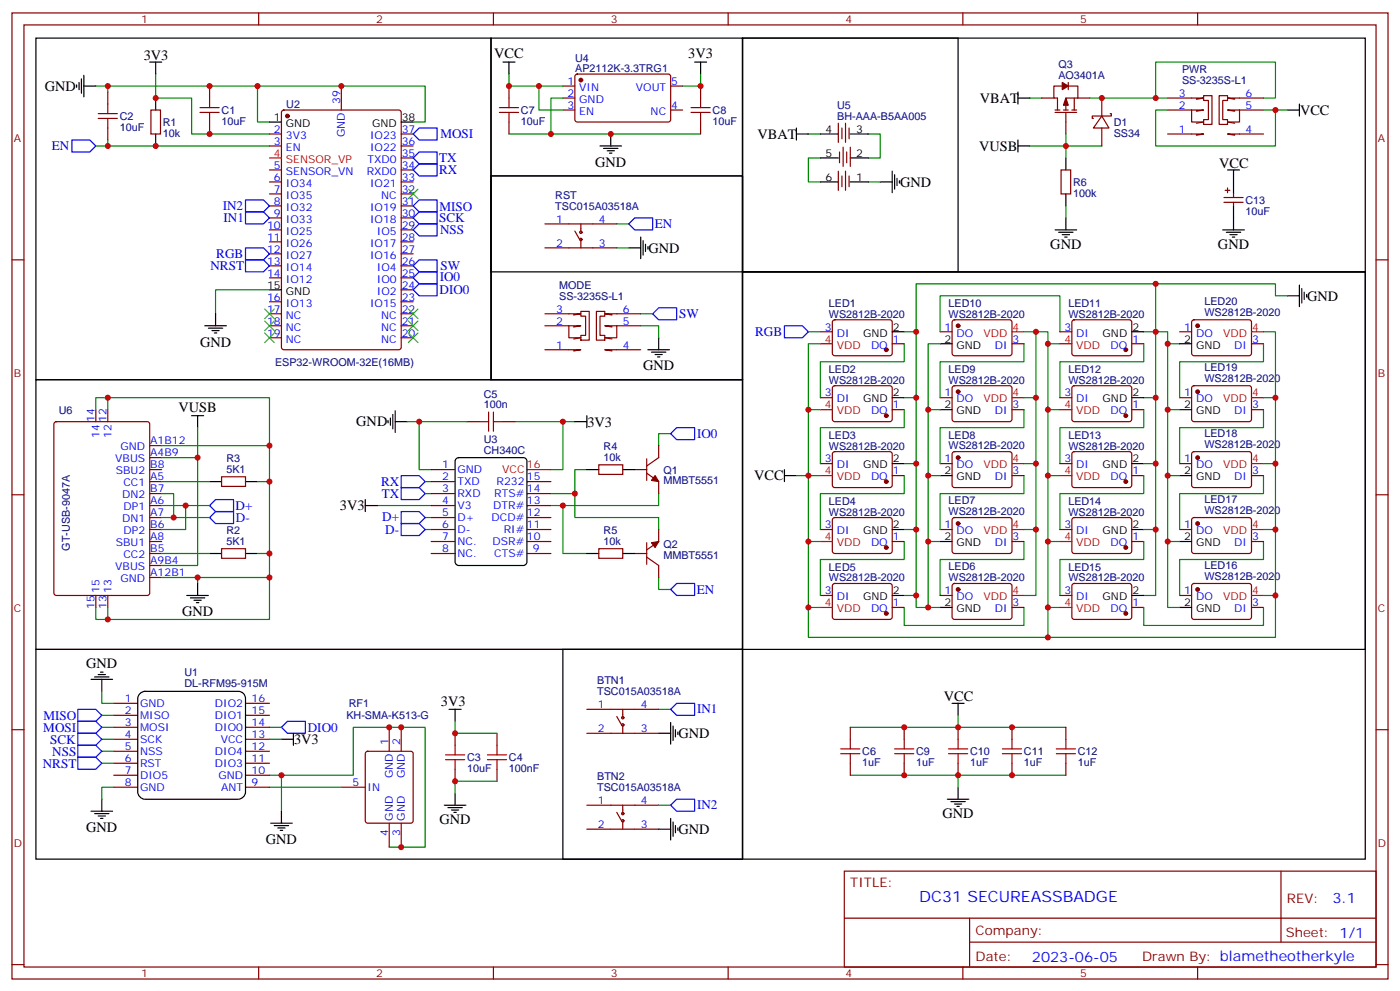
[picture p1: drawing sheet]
<svg xmlns="http://www.w3.org/2000/svg" width="412mm" height="292mm" viewBox="0 0 412 292" stroke-linecap="round" stroke-linejoin="round" font-family="sans-serif">
<g fill="none" stroke="#870000" stroke-width=".35">
<path d="M3.5 3.8h405.4v284.3h-405.4zM7.1 7.3h398.2v277.3h-398.2zM76.2 3.8v3.5M145.3 3.8v3.5M214.5 3.8v3.5M283.6 3.8v3.5M352.8 3.8v3.5M31.7 27.1v3.5M31.7 37.7v3.5M44.4 32.4h2.9v7h-2.9zM61.7 25.3v3.6M61.7 35.9v3.5"/>
<path d="M79.4 39.4h3.5M83.1 32.6l.5-.2h33.9l.6 .4 .1 69.4-.5 .7h-34.1l-.6-.4-.1-69.4zM100.5 25.3v7.1M118.2 39.4h3.5M149.9 25.3v3.6M149.9 35.9v3.5M165.8 25.3h3.5M165.8 28.9h3.5M165.8 32.4h3.5M169.6 22l.4-.2 27.1 .1 .5 .6-.1 13-.7 .4-27-.1-.5-.6v-12.7zM197.6 25.3h3.5M197.6 32.4h3.5"/>
<path d="M206.4 25.3v3.6M206.4 35.9v3.5M246.9 36.3v5.6M248 37.7v3.2M249.1 36.3v5.6M250.1 37.7v3.2M306.9 28.9h3.5M310.8 32.4h1.4M310.8 33.1h6.3M312.9 25.3h-2.5v3.6h1.1v3.5M313.3 32.4h1.4M314 33.1v6.3"/>
<path d="M314.7 25.3h2.8v3.6M314.7 24.3v2.1M315.7 32.4h1.4M316.4 28.9v3.5M317.5 28.9h-3.5v3.5M317.5 28.9h3.5M324.6 34.1l2.1 3.6h-4.6zM324.6 34.1h-2.9v.8h.4M324.6 28.9v5.2M324.6 37.7v5.3M327 33.4h.4v.7h-2.8M344 28.9h10.5l-2.1 .3"/>
<path d="M344 39.4h10.5l-2.1 .4M344 32.4h7M351 32.4v3.5h3.5l-2.1 .4M351 32.4h3.5l-2.1 .3M354.5 28.2h2.5v8.4h-2.5v-1.4h1.5v-5.6h-1.5zM359.1 28.2h2.5v1.4h-1.4v5.6h1.4v1.4h-2.5zM365.1 32.4v3.5h-3.5l2.1 .4M365.1 32.4h-3.5l2.1 .3M365.1 32.4h7.1M372.2 28.9h-10.6l2.1 .3M372.2 39.4h-10.6l2.1 .4M79.4 43h3.5"/>
<path d="M79.4 50h3.5M79.4 53.6h3.5M79.4 57.1h3.5M118.2 43h3.5M118.2 50h3.5M118.2 53.6h3.5M118.2 57.1h3.5M118.2 46.5h3.5M246.9 50.4v5.6M247.3 44.7v3.2M248 51.8v3.2M248.4 43.3v5.7"/>
<path d="M249.1 50.4v5.6M249.4 44.7v3.2M250.1 51.8v3.2M250.5 43.3v5.7M312.6 50h2.8v7.1h-2.8zM360.5 58.1h5.7M360.5 59.5h5.7M360.9 56h1.4M361.6 55.3v1.4M363.4 57.1v1M363.4 59.5v1.1M3.5 76.5h3.6"/>
<path d="M79.4 60.6h3.5M79.4 64.1h3.5M79.4 67.7h3.5M79.4 71.2h3.5M79.4 74.7h3.5M79.4 78.2h3.5M118.2 60.6h3.5M118.2 64.1h3.5M118.2 67.7h3.5M118.2 71.2h3.5M118.2 74.7h3.5M118.2 78.2h3.5"/>
<path d="M160.5 73h21.2M160.5 65.9h21.2M169.3 68l1.4 2.5M171.1 65.9v2.5M171.1 70.5v2.5M405.3 76.5h3.6M79.4 81.8h3.5M79.4 88.8h3.5M79.4 92.4h3.5M79.4 95.9h3.5M79.4 99.4h3.5M118.2 81.8h3.5"/>
<path d="M118.2 88.8h3.5M118.2 92.4h3.5M118.2 95.9h3.5M118.2 99.4h3.5M118.2 85.3h3.5M160.5 92.4h10.6l-2.1 .3M160.5 95.9h7.1M167.6 95.9v3.5h3.5l-2.1 .4M167.6 95.9h3.5l-2.1 .3M171.1 91.7h2.5v8.4h-2.5v-1.4h1.4v-5.6h-1.4zM175.7 91.7h2.5v1.4h-1.5v5.6h1.5v1.4h-2.5zM181.7 95.9v3.5h-3.5l2.1 .4"/>
<path d="M181.7 95.9h-3.5l2.1 .3M181.7 95.9h7M188.7 92.4h-10.5l2.1 .3M241.7 97.6h3.5M245.4 94.3l.5-.2 16.5 .1 .4 .6v9.5l-.7 .4-16.5-.1-.4-.6v-9.2zM276.9 97.6h3.6M280.7 94.3l.5-.2 16.5 .1 .4 .6-.1 9.5-.6 .4-16.5-.1-.4-.6v-9.2zM312.2 97.6h3.5M316 94.3l.4-.2 16.5 .1 .5 .6-.1 9.5-.6 .4-16.5-.1-.5-.6v-9.2zM347.5 97.6h3.5M351.2 94.3l.5-.2 16.5 .1 .5 .6-.1 9.5-.7 .4-16.5-.1-.4-.6v-9.2zM160.5 102.9h10.6l-2.1 .4"/>
<path d="M188.7 102.9h-10.5l2.1 .4M241.7 117.1h3.5M245.4 113.7l.5-.2 16.5 .1 .4 .6v9.5l-.7 .4-16.5-.1-.4-.6v-9.2zM262.8 101.2h3.5M276.9 117.1h3.6M280.7 113.7l.5-.2 16.5 .1 .4 .6-.1 9.5-.6 .4-16.5-.1-.4-.6v-9.2zM298.1 101.2h3.5M312.2 117.1h3.5M316 113.7l.4-.2 16.5 .1 .5 .6-.1 9.5-.6 .4-16.5-.1-.5-.6v-9.2zM333.4 101.2h3.5M347.5 117.1h3.5M351.2 113.7l.5-.2 16.5 .1 .5 .6-.1 9.5-.7 .4-16.5-.1-.4-.6v-9.2z"/>
<path d="M368.7 101.2h3.5M16.1 124.3l.5-.2h26.8l.6 .4 .1 50.1-.5 .6-27 .1-.7-.5v-50zM28.2 120.6v3.5M31.7 120.6v3.5M44.1 138.2h3.5M44.1 134.7h3.5M44.1 131.2h3.5M127 138.2h7.1M137.6 124.1h3.5M148.2 124.1h3.5M176.4 136.8h7v2.8h-7zM187 138.2h3.5"/>
<path d="M190.5 139.3l3.5 2.4v3.6M190.5 135v6.4M194 131.2v3.5l-3.5 2.5M241.7 136.5h3.5M245.4 133.1l.5-.2 16.5 .1 .4 .6v9.5l-.7 .4-16.5-.1-.4-.6v-9.2zM262.8 120.6h3.5M262.8 140h3.5M276.9 136.5h3.6M280.7 133.1l.5-.2 16.5 .1 .4 .6-.1 9.5-.6 .4-16.5-.1-.4-.6v-9.2zM298.1 120.6h3.5M298.1 140h3.5M312.2 136.5h3.5"/>
<path d="M316 133.1l.4-.2 16.5 .1 .5 .6-.1 9.5-.6 .4-16.5-.1-.5-.6v-9.2zM333.4 120.6h3.5M333.4 140h3.5M347.5 136.5h3.5M351.2 133.1l.5-.2 16.5 .1 .5 .6-.1 9.5-.7 .4-16.5-.1-.4-.6v-9.2zM368.7 120.6h3.5M368.7 140h3.5M3.5 145.6h3.6M44.1 141.7h3.5M44.1 145.3h3.5M44.1 148.8h3.5M44.1 152.3h3.5"/>
<path d="M44.1 155.9h3.5M44.1 159.4h3.5M65.3 140.3h7v2.9h-7zM127 141.7h7.1M127 145.3h7.1M127 148.8h7.1M127 152.3h7.1M127 155.9h7.1M127 159.4h7.1M155.2 141.7h7.1M155.2 145.3h7.1M155.2 148.8h7.1"/>
<path d="M155.2 152.3h7.1M155.2 155.9h7.1M155.2 159.4h7.1M190.5 159.7v6.4M194 155.9v3.5l-3.5 2.5M241.7 155.9h3.5M245.4 152.5l.5-.2 16.5 .1 .4 .6v9.5l-.7 .4-16.5-.1-.4-.6v-9.2zM262.8 159.4h3.5M276.9 155.9h3.6M280.7 152.5l.5-.2 16.5 .1 .4 .6-.1 9.5-.6 .4-16.5-.1-.4-.6v-9.2zM298.1 159.4h3.5M312.2 155.9h3.5"/>
<path d="M316 152.5l.4-.2 16.5 .1 .5 .6-.1 9.5-.6 .4-16.5-.1-.5-.6v-9.2zM333.4 159.4h3.5M347.5 155.9h3.5M351.2 152.5l.5-.2 16.5 .1 .5 .6-.1 9.5-.7 .4-16.5-.1-.4-.6v-9.2zM368.7 159.4h3.5M405.3 145.6h3.6M28.2 175.3v3.5M31.7 175.3v3.5M44.1 162.9h3.5M44.1 166.4h3.5M44.1 170h3.5M65.3 161.5h7v2.8h-7z"/>
<path d="M127 162.9h7.1M155.2 162.9h7.1M176.4 161.5h7v2.8h-7zM187 162.9h3.5M190.5 164l3.5 2.4v3.6M241.7 175.3h3.5M245.4 171.9l.5-.2 16.5 .1 .4 .6v9.5l-.7 .4-16.5-.1-.4-.6v-9.2zM262.8 178.8h3.5M276.9 175.3h3.6M280.7 171.9l.5-.2 16.5 .1 .4 .6-.1 9.5-.6 .4-16.5-.1-.4-.6v-9.2zM298.1 178.8h3.5M312.2 175.3h3.5"/>
<path d="M316 171.9l.4-.2 16.5 .1 .5 .6-.1 9.5-.6 .4-16.5-.1-.5-.6v-9.2zM333.4 178.8h3.5M347.5 175.3h3.5M351.2 171.9l.5-.2 16.5 .1 .5 .6-.1 9.5-.7 .4-16.5-.1-.4-.6v-9.2zM368.7 178.8h3.5M3.5 214.8h3.6M33.5 207h7.1M33.5 210.5h7.1M33.5 214.1h7.1M33.5 217.6h7.1M72.3 207h7.1M72.3 210.5h7.1"/>
<path d="M72.3 214.1h7.1M72.3 217.6h7.1M114.7 214.1v7M118.2 214.1v7M134.1 215.8v3.6M146.4 215.8v3.6M172.9 215.8h21.1M172.9 208.8h21.1M181.7 210.9l1.4 2.5M183.4 208.8v2.4M183.4 213.4v2.4M250.5 214.1v3.5"/>
<path d="M266.3 214.1v3.5M282.2 214.1v3.5M298.1 214.1v3.5M314 214.1v3.5M405.3 214.8h3.6M33.5 231.7h7.1M33.5 221.1h7.1M33.5 224.6h7.1M33.5 228.2h7.1M72.3 231.7h7.1M72.3 221.1h7.1M72.3 224.6h7.1"/>
<path d="M72.3 228.2h7.1M100.5 231.7h7.1M107.8 221.3l.5-.2h12.7l.7 .5v20l-.5 .6-12.9 .1-.6-.5-.1-20zM134.1 226.4v3.5M146.4 226.4v3.5M172.9 237h21.1M181.7 239.1l1.4 2.5M183.4 237v2.5M250.5 224.6v3.6M266.3 224.6v3.6M282.2 224.6v3.6M298.1 224.6v3.6"/>
<path d="M314 224.6v3.6M114.7 242.3v7M118.2 242.3v7M172.9 244.1h21.1M183.4 241.6v2.5M248.7 256.4h156.6v28.2h-156.6zM377.3 256.4v20.9M248.7 270.2h156.5M285.6 277.3h119.6M285.6 270.2v14.2M3.5 283.9h3.6M76.2 284.6v3.5"/>
<path d="M145.3 284.6v3.5M214.5 284.6v3.5M283.6 284.6v3.5M352.8 284.6v3.5M405.3 283.9h3.6"/>
<circle cx="171.1" cy="70.5" r=".35"/>
<circle cx="171.1" cy="68.4" r=".35"/>
<circle cx="183.4" cy="211.2" r=".35"/>
<circle cx="183.4" cy="213.4" r=".35"/>
<circle cx="183.4" cy="239.5" r=".35"/>
<circle cx="183.4" cy="241.6" r=".35"/>
</g>
<g fill="none" stroke="#000" stroke-width=".35">
<path d="M10.6 11.2h134v100.6h-134zM44.1 18.3h3.5M45.9 18.3v3.5M144.6 11.2h74.1v100.6h-74.1zM148.2 18.3h3.5M149.9 18.3v3.5M204.6 18.3h3.5M206.4 18.3v3.5M218.7 11.2h183.5v68.8h-183.5zM218.7 11.2h63.5v68.8h-63.5zM22.6 25v.7M23.3 24.3v2.1"/>
<path d="M24 23.2v4.2M24.7 25.3h3.5M24.7 22.2v6.3M45.9 28.9v3.5M45.9 39.4v3.6M79.4 35.9h3.5M118.2 35.9h3.5M179.9 39.4v3.6M234.6 39.4h3.5M234.6 37.7v3.5M241.7 39.4h5.2M250.5 39.4h5.3"/>
<path d="M299.9 27.1v3.5M299.9 28.9h3.5M379.2 32.4h3.6M382.8 30.6v3.5M144.6 51.8h74.1v60h-74.1zM144.6 51.8h74.1v28.2h-74.1zM176.7 43h6.4M177.8 43.7h4.2M178.9 44.4h2.1M179.6 45.1h.7M241.7 53.6h5.2M241.7 46.5h5.2"/>
<path d="M250.5 53.6h5.3M250.5 46.5h5.3M259.3 53.6h3.5M262.8 50.4v6.3M263.5 51.4v4.3M264.2 52.5v2.1M264.9 53.2v.7M299.9 43h3.5M299.9 41.2v3.5M314 46.5v3.5M314 57.1v3.5M361.6 50h3.5"/>
<path d="M363.4 50v7.1M185.2 73h3.5M188.7 69.8v6.3M189.4 70.8v4.3M190.1 71.9v2.1M190.9 72.6v.7M310.8 67.7h6.3M311.9 68.4h4.2M312.9 69.1h2.1M313.6 69.8h.7M314 64.1v3.6M360.2 67.7h6.3"/>
<path d="M361.2 68.4h4.3M362.3 69.1h2.1M363 69.8h.7M363.4 60.6v7.1M60.3 95.9h6.4M61.4 96.6h4.2M62.4 97.3h2.2M63.1 98h.8M63.5 92.4v3.5M79.4 85.3h3.5M194 99.4v3.5M218.7 80h183.5v172.9h-183.5z"/>
<path d="M218.7 80h183.5v111.1h-183.5zM262.8 97.6h3.5M333.4 97.6h3.5M379.2 87.1h3.6M382.8 83.9v6.3M383.5 84.9v4.3M384.2 86v2.1M384.9 86.7v.7M10.6 111.8h208.1v79.3h-208.1zM190.9 102.9h6.3M191.9 103.6h4.2M193 104.4h2.1"/>
<path d="M193.7 105.1h.7M262.8 117.1h3.5M276.9 101.2h3.6M333.4 117.1h3.5M347.5 101.2h3.5M56.4 122.3h3.6M58.2 122.3v3.6M114.3 123.8v.7M115 123v2.2M115.7 122v4.2M116.4 124.1h3.5M116.4 120.9v6.4"/>
<path d="M134.3 135.1l.8-.4h19.1l.8 .4 .2 .6v29.7l-.5 .8-.5 .2h-19.1l-.8-.4-.2-.6v-29.7zM169.3 124.1h3.6M172.9 138.2h3.5M172.9 122.3v3.6M183.4 138.2h3.6M231.1 140h3.5M231.1 138.2v3.5M262.8 136.5h3.5M276.9 140h3.6M276.9 120.6h3.6M333.4 136.5h3.5M347.5 140h3.5"/>
<path d="M347.5 120.6h3.5M61.7 141.7h3.6M72.3 141.7h3.5M107.6 148.8h3.5M107.6 147v3.6M262.8 155.9h3.5M276.9 159.4h3.6M333.4 155.9h3.5M347.5 159.4h3.5M55 175.3h6.4M56.1 176h4.2M57.1 176.7h2.2"/>
<path d="M57.9 177.4h.7M58.2 171.7v3.6M61.7 162.9h3.6M72.3 162.9h3.5M172.9 162.9h3.5M183.4 162.9h3.6M262.8 175.3h3.5M276.9 178.8h3.6M333.4 175.3h3.5M347.5 178.8h3.5M10.6 191.1h208.1v61.8h-208.1zM26.8 200h6.4"/>
<path d="M27.9 199.2h4.2M28.9 198.5h2.1M29.6 197.8h.7M30 200v3.5M165.8 191.1h52.9v61.8h-52.9zM41.3 204.1l1.4-.6h27.5a2.12 2.12 0 0 1 2.1 2.1v27.5a2.27 2.27 0 0 1-2.1 2.1h-27.5a2.27 2.27 0 0 1-2.1-2.1v-27.5l.1-.6zM82.9 217.6h3.5M86.4 215.8v3.6M132.3 208.8h3.5M134.1 208.8v3.5M194 215.8h3.6M197.6 212.7v6.3"/>
<path d="M198.3 213.7v4.2M199 214.8v2.1M199.7 215.5v.7M280.5 207h3.5M282.2 207v3.5M26.8 238.8h6.4M27.9 239.5h4.2M30 235.2v3.6M82.9 238.8v3.5M130.9 237h6.3M131.9 237.7h4.3M133 238.4h2.1"/>
<path d="M133.7 239.1h.7M134.1 233.5v3.5M279 235.2h6.4M280.1 235.9h4.2M281.2 236.6h2.1M281.9 237.3h.7M282.2 231.7v3.5M28.9 240.2h2.1M29.6 240.9h.7M79.7 242.3h6.4M80.8 243h4.2M81.8 243.7h2.2"/>
<path d="M82.5 244.4h.8M194 244.1h3.6M197.6 240.9v6.3M198.3 241.9v4.3M199 243v2.1M199.7 243.7v.7"/>
</g>
<g fill="none" stroke="#008700" stroke-width=".35">
<path d="M28.2 25.3h3.5M31.7 27.1v-1.8h44.1v10.6h3.6M45.9 21.8v7.1h10.5v10.5h23M75.8 25.3h49.4v10.6h-3.5M149.9 21.8v3.5h15.9M149.9 39.4h56.5M158.7 25.3v7.1h7.1M165.8 28.9h-3.5v10.5M206.4 21.8v3.5h-5.3M238.1 39.4h3.6M255.8 39.4h3.5v7.1h-3.5M303.4 28.9h3.5"/>
<path d="M314 39.4v3.6h10.6M321 28.9h19.4v-10.6h35.3v10.6h-3.5M340.4 28.9h3.6M344 32.4h-3.6v10.6h35.3v-10.6h-3.5M375.7 32.4h3.5M28.2 43h3.5M31.7 41.2v1.8h47.7M241.7 46.5h-3.6v7.1h3.6M255.8 53.6h3.5M303.4 43h10.6v3.5M181.7 65.9h3.5M181.7 73h3.5"/>
<path d="M314 60.6v3.5M79.4 85.3h-15.9v7.1M188.7 95.9h5.3v3.5M188.7 92.4h3.6M238.1 97.6h3.6M266.3 97.6h3.6v19.5h-3.6M269.9 97.6v-14.1h70.5v14.1h3.6v3.6M276.9 97.6v-10.5h35.3v10.5M301.6 97.6h3.6v19.5M305.2 97.6h3.5v3.6M336.9 97.6h3.5v19.5M340.4 83.5h35.3v3.6h3.5"/>
<path d="M372.2 97.6h3.5v19.5h-3.5M31.7 117.1v3.5M241.7 101.2h-3.6v19.4M266.3 101.2v5.3h-24.6v10.6M269.9 117.1v19.4h-3.6M276.9 101.2h-3.5v19.4M301.6 101.2v5.3h-24.7v10.6M301.6 117.1h3.6v19.4M312.2 101.2h-3.5v19.4M336.9 101.2v5.3h-24.7v10.6M336.9 117.1h3.5v19.4M347.5 101.2h-3.5v19.4h3.5"/>
<path d="M372.2 101.2v5.3h-24.7v10.6M375.7 117.1v19.4h-3.5M28.2 120.6v-3.5h51.2v14.1h-31.8M47.6 134.7h10.6v31.7h-10.6M58.2 125.9v8.8M79.4 131.2v10.5h-3.6M119.9 124.1h3.6M137.6 124.1h-14.1v14.1h3.5M151.7 124.1h17.6M165.8 124.1v14.1h-3.5M172.9 138.2h-3.6v14.1h24.7v3.6M197.6 127.6h-3.6v3.6"/>
<path d="M241.7 140h-3.6v19.4M241.7 120.6h-3.6v19.4h-3.5M266.3 120.6v5.3h-24.6v10.6M266.3 140v5.3h-24.6v10.6M269.9 136.5v19.4h-3.6M276.9 140h-3.5v19.4M276.9 120.6h-3.5v19.4M301.6 140v5.3h-24.7v10.6M301.6 120.6v5.3h-24.7v10.6M301.6 136.5h3.6v19.4M312.2 120.6h-3.5v19.4M312.2 140h-3.5v19.4"/>
<path d="M336.9 120.6v5.3h-24.7v10.6M336.9 140v5.3h-24.7v10.6M336.9 136.5h3.5v19.4M344 140v19.4h3.5M344 120.6v19.4h3.5M372.2 140v5.3h-24.7v10.6M372.2 120.6v5.3h-24.7v10.6M375.7 136.5v19.4h-3.5M47.6 145.3h3.6v7h-3.6M47.6 148.8h7.1v7.1h-7.1M47.6 141.7h14.1M51.2 152.3h10.5"/>
<path d="M54.7 148.8h7M79.4 141.7v21.2h-3.6M111.1 148.8h15.9M125.2 152.3h1.8M125.2 155.9h1.8M125.2 145.3h1.8M125.2 141.7h1.8M162.3 148.8h3.5M162.3 145.3h7M194 145.3v3.5h-28.2v14.1h7.1M241.7 159.4h-3.6v19.4h3.6M266.3 159.4v5.3h-24.6v10.6"/>
<path d="M269.9 155.9v19.4h-3.6M276.9 159.4h-3.5v19.4h3.5M301.6 155.9h3.6v19.4h-3.6M301.6 159.4v5.3h-24.7v10.6M312.2 159.4h-3.5v19.4h3.5M336.9 159.4v5.3h-24.7v10.6M336.9 155.9h3.5v19.4h-3.5M344 159.4v19.4h3.5M372.2 159.4v5.3h-24.7v10.6M375.7 155.9v19.4h-3.5M28.2 178.8v3.5h3.5v-3.5M47.6 170h31.8v12.3h-47.7"/>
<path d="M47.6 162.9h14.1M58.2 170v1.7M79.4 162.9v7.1M194 170v3.5h3.6M238.1 178.8v8.8h70.6v-8.8M266.3 178.8v5.3h35.3v-5.3M269.9 175.3v3.5h3.5M336.9 178.8v5.3h35.3v-5.3M375.7 175.3v12.3h-67M30 203.5v3.5h3.5M30 214.1h3.5M30 217.6h3.5"/>
<path d="M30 210.5h3.5M79.4 214.1h3.5M79.4 217.6h3.5M134.1 212.3v3.5h12.3M194 208.8h3.6M250.5 214.1h63.5M282.2 210.5v3.6M30 221.1h3.5M30 224.6h3.5M33.5 231.7h-3.5v3.5M79.4 228.2h24.7v-14.1h21.1v35.2h-10.5M79.4 231.7h21.1"/>
<path d="M82.9 228.2v10.6M146.4 229.9h-12.3v3.6M194 237h3.6M250.5 228.2h63.5M282.2 228.2v3.5"/>
</g>
<g fill="none" stroke="#00f" stroke-width=".35">
<path d="M121.7 39.4l1.8-1.7h5.3v3.5h-5.3zM21.2 41.2h5.3l1.7 1.8-1.7 1.7h-5.3zM72.3 58.8h5.3l1.8 1.8-1.8 1.8h-5.3zM121.7 46.5l1.8-1.8h5.3v3.6h-5.3zM123.5 48.3h5.3v3.5h-5.3l-1.8-1.8zM72.3 76.5h5.3l1.8 1.7-1.8 1.8h-5.3zM72.3 73h5.3l1.8 1.7-1.8 1.8h-5.3zM72.3 62.4h5.3l1.8 1.7-1.8 1.8h-5.3zM121.7 60.6l1.8-1.8h5.3v3.6h-5.3zM121.7 64.1l1.8-1.7h5.3v3.5h-5.3zM121.7 67.7l1.8-1.8h5.3v3.5h-5.3zM121.7 78.2l1.8-1.7h5.3v3.5h-5.3z"/>
<path d="M185.2 65.9l1.8-1.8h5.3v3.6h-5.3zM121.7 85.3l1.8-1.8h5.3v3.6h-5.3zM121.7 81.8l1.8-1.8h5.3v3.5h-5.3zM192.3 92.4l1.7-1.8h5.3v3.5h-5.3zM231.1 95.9h5.3l1.7 1.7-1.7 1.8h-5.3zM118.2 140h5.3l1.7 1.7-1.7 1.8h-5.3zM197.6 127.6l1.7-1.7h5.3v3.5h-5.3zM61.7 148.8l1.8-1.8h5.3v3.6h-5.3zM61.7 152.3l1.8-1.7h5.3v3.5h-5.3zM118.2 143.5h5.3l1.7 1.8-1.7 1.7h-5.3zM118.2 150.6h5.3l1.7 1.7-1.7 1.8h-5.3zM118.2 154.1h5.3l1.7 1.8-1.7 1.7h-5.3z"/>
<path d="M197.6 173.5l1.7-1.8h5.3v3.6h-5.3zM22.9 219.4h5.3l1.8 1.7-1.8 1.8h-5.3zM22.9 215.8h5.3l1.8 1.8-1.8 1.8h-5.3zM22.9 212.3h5.3l1.8 1.8-1.8 1.7h-5.3zM22.9 208.8h5.3l1.8 1.7-1.8 1.8h-5.3zM82.9 214.1l1.8-1.8h5.3v3.5h-5.3zM197.6 208.8l1.7-1.8h5.3v3.5h-5.3zM22.9 222.9h5.3l1.8 1.7-1.8 1.8h-5.3zM199.3 235.2h5.3v3.6h-5.3l-1.7-1.8z"/>
</g>
<g fill="none" stroke="#a10000" stroke-width=".35">
<path d="M28.9 34.9h5.7M28.9 33.4h5.7M31.7 30.6v2.8M31.7 34.9v2.8M58.9 33.1h5.7M58.9 31.7h5.7M61.7 28.9v2.8M61.7 33.1v2.8M147.1 33.1h5.7M147.1 31.7h5.7M149.9 28.9v2.8M149.9 33.1v2.8"/>
<path d="M203.6 33.1h5.6M203.6 31.7h5.6M206.4 28.9v2.8M206.4 33.1v2.8M141.1 124.1h2.8M143.9 121.3v5.6M145.3 121.3v5.6M145.3 124.1h2.9M134.1 219.4v2.8M146.4 219.4v2.8M250.5 217.6v2.8M266.3 217.6v2.8"/>
<path d="M282.2 217.6v2.8M298.1 217.6v2.8M314 217.6v2.8M131.2 223.6h5.7M131.2 222.2h5.7M134.1 223.6v2.8M143.6 223.6h5.6M143.6 222.2h5.6M146.4 223.6v2.8M247.6 221.8h5.7M247.6 220.4h5.7M250.5 221.8v2.8"/>
<path d="M263.5 221.8h5.7M263.5 220.4h5.7M266.3 221.8v2.8M279.4 221.8h5.6M279.4 220.4h5.6M282.2 221.8v2.8M295.3 221.8h5.6M295.3 220.4h5.6M298.1 221.8v2.8M311.1 221.8h5.7M311.1 220.4h5.7M314 221.8v2.8"/>
</g>
<g fill="#870000" stroke="#870000" stroke-width=".35">
<path d="M191.9 159.7l2.1-.3-1 1.7z"/>
<path d="M193 140l1 1.7-2.1-.3z"/>
<path d="M314 28.9l.7 2.1h-1.4z"/>
<path d="M312.9 24.3l1.8 1-1.8 1.1z"/>
<circle cx="84.7" cy="34.1" r=".53"/>
<circle cx="171.1" cy="23.6" r=".53"/>
<circle cx="261.1" cy="102.9" r=".53"/>
<circle cx="261.1" cy="122.3" r=".53"/>
<circle cx="261.1" cy="141.7" r=".53"/>
<circle cx="261.1" cy="161.1" r=".53"/>
<circle cx="261.1" cy="180.6" r=".53"/>
<circle cx="282.2" cy="173.5" r=".53"/>
<circle cx="282.2" cy="154.1" r=".53"/>
<circle cx="282.2" cy="134.7" r=".53"/>
<circle cx="282.2" cy="115.3" r=".53"/>
<circle cx="282.2" cy="95.9" r=".53"/>
<circle cx="331.6" cy="102.9" r=".53"/>
<circle cx="331.6" cy="122.3" r=".53"/>
<circle cx="331.6" cy="141.7" r=".53"/>
<circle cx="331.6" cy="161.1" r=".53"/>
<circle cx="331.6" cy="180.6" r=".53"/>
<circle cx="352.8" cy="173.5" r=".53"/>
<circle cx="352.8" cy="154.1" r=".53"/>
<circle cx="352.8" cy="134.7" r=".53"/>
<circle cx="352.8" cy="115.3" r=".53"/>
<circle cx="352.8" cy="95.9" r=".53"/>
</g>
<g fill="none" stroke="#f00" stroke-width=".35">
<path d="M79.4 46.5h3.5M298.1 97.6h3.5M368.7 97.6h3.5M241.7 101.2h3.5M298.1 117.1h3.5M312.2 101.2h3.5M368.7 117.1h3.5M155.2 138.2h7.1M241.7 120.6h3.5M241.7 140h3.5M298.1 136.5h3.5M312.2 120.6h3.5"/>
<path d="M312.2 140h3.5M368.7 136.5h3.5M241.7 159.4h3.5M298.1 155.9h3.5M312.2 159.4h3.5M368.7 155.9h3.5M241.7 178.8h3.5M298.1 175.3h3.5M312.2 178.8h3.5M368.7 175.3h3.5"/>
</g>
<g fill="none" stroke="#3c3" stroke-width=".35">
<path d="M120.3 55.7l2.8 2.8M123.1 55.7l-2.8 2.8M78 98l2.8 2.8M78 94.5l2.8 2.8M78 90.9l2.8 2.9M80.8 98l-2.8 2.8M80.8 94.5l-2.8 2.8M80.8 90.9l-2.8 2.9M120.3 90.9l2.8 2.9M120.3 94.5l2.8 2.8M120.3 98l2.8 2.8M123.1 90.9l-2.8 2.9"/>
<path d="M123.1 94.5l-2.8 2.8M123.1 98l-2.8 2.8"/>
</g>
<g fill="#c00">
<circle cx="31.8" cy="25.3" r=".88"/>
<circle cx="45.9" cy="43" r=".88"/>
<circle cx="45.9" cy="28.9" r=".88"/>
<circle cx="31.8" cy="43" r=".88"/>
<circle cx="114.7" cy="214.1" r=".88"/>
<circle cx="61.7" cy="39.4" r=".88"/>
<circle cx="61.7" cy="25.3" r=".88"/>
<circle cx="134.1" cy="229.9" r=".88"/>
<circle cx="134.1" cy="215.8" r=".88"/>
<circle cx="75.8" cy="25.3" r=".88"/>
<circle cx="118.2" cy="214.1" r=".88"/>
<circle cx="118.2" cy="249.3" r=".88"/>
<circle cx="100.5" cy="25.3" r=".88"/>
<circle cx="169.3" cy="145.3" r=".88"/>
<circle cx="165.8" cy="148.8" r=".88"/>
<circle cx="165.8" cy="124.1" r=".88"/>
<circle cx="162.3" cy="39.4" r=".88"/>
<circle cx="206.4" cy="25.3" r=".88"/>
<circle cx="158.8" cy="25.3" r=".88"/>
<circle cx="149.9" cy="25.3" r=".88"/>
<circle cx="179.9" cy="39.4" r=".88"/>
<circle cx="82.9" cy="228.2" r=".88"/>
<circle cx="314" cy="43" r=".88"/>
<circle cx="324.6" cy="28.9" r=".88"/>
<circle cx="340.4" cy="28.9" r=".88"/>
<circle cx="375.7" cy="32.4" r=".88"/>
<circle cx="238.1" cy="159.4" r=".88"/>
<circle cx="238.1" cy="140" r=".88"/>
<circle cx="238.1" cy="120.6" r=".88"/>
<circle cx="269.9" cy="155.9" r=".88"/>
<circle cx="269.9" cy="136.5" r=".88"/>
<circle cx="269.9" cy="117.1" r=".88"/>
<circle cx="273.4" cy="159.4" r=".88"/>
<circle cx="273.4" cy="140" r=".88"/>
<circle cx="273.4" cy="120.6" r=".88"/>
<circle cx="308.7" cy="120.6" r=".88"/>
<circle cx="340.4" cy="117.1" r=".88"/>
<circle cx="340.4" cy="136.5" r=".88"/>
<circle cx="308.7" cy="140" r=".88"/>
<circle cx="340.4" cy="155.9" r=".88"/>
<circle cx="308.7" cy="159.4" r=".88"/>
<circle cx="305.2" cy="155.9" r=".88"/>
<circle cx="305.2" cy="136.5" r=".88"/>
<circle cx="305.2" cy="117.1" r=".88"/>
<circle cx="269.9" cy="175.3" r=".88"/>
<circle cx="273.4" cy="178.8" r=".88"/>
<circle cx="269.9" cy="97.6" r=".88"/>
<circle cx="340.4" cy="97.6" r=".88"/>
<circle cx="238.1" cy="178.8" r=".88"/>
<circle cx="308.7" cy="178.8" r=".88"/>
<circle cx="308.7" cy="101.2" r=".88"/>
<circle cx="305.2" cy="97.6" r=".88"/>
<circle cx="344" cy="159.4" r=".88"/>
<circle cx="375.7" cy="155.9" r=".88"/>
<circle cx="344" cy="140" r=".88"/>
<circle cx="375.7" cy="136.5" r=".88"/>
<circle cx="344" cy="120.6" r=".88"/>
<circle cx="375.7" cy="117.1" r=".88"/>
<circle cx="308.7" cy="187.6" r=".88"/>
<circle cx="375.7" cy="175.3" r=".88"/>
<circle cx="344" cy="101.2" r=".88"/>
<circle cx="340.4" cy="83.5" r=".88"/>
<circle cx="31.8" cy="182.3" r=".88"/>
<circle cx="31.8" cy="117.1" r=".88"/>
<circle cx="54.7" cy="148.8" r=".88"/>
<circle cx="51.2" cy="152.3" r=".88"/>
<circle cx="79.4" cy="131.2" r=".88"/>
<circle cx="79.4" cy="141.7" r=".88"/>
<circle cx="79.4" cy="170" r=".88"/>
<circle cx="79.4" cy="162.9" r=".88"/>
<circle cx="58.2" cy="134.7" r=".88"/>
<circle cx="58.2" cy="170" r=".88"/>
<circle cx="282.2" cy="214.1" r=".88"/>
<circle cx="282.2" cy="228.2" r=".88"/>
<circle cx="298.1" cy="228.2" r=".88"/>
<circle cx="298.1" cy="214.1" r=".88"/>
<circle cx="266.3" cy="228.2" r=".88"/>
<circle cx="266.3" cy="214.1" r=".88"/>
<circle cx="123.5" cy="124.1" r=".88"/>
</g>
<text font-size="4.6" fill="#00f" x="270.8" y="265.4">DC31 SECUREASSBADGE</text>
<g font-size="4.2">
<text x="42.3" y="17.6">3V3</text>
<text x="145.6" y="17.2">VCC</text>
<text x="202.7" y="17.2">3V3</text>
<text x="13.2" y="26.8">GND</text>
<text x="288.6" y="30.3">VBAT</text>
<text x="382.9" y="33.8">VCC</text>
<text x="223.1" y="40.9">VBAT</text>
<text x="288.4" y="44.4">VUSB</text>
<text x="175.3" y="49.1">GND</text>
<text x="359.1" y="49.3">VCC</text>
<text x="265.1" y="55">GND</text>
<text x="191" y="74.4">GND</text>
<text x="309.4" y="73.3">GND</text>
<text x="358.8" y="73.3">GND</text>
<text x="385.1" y="88.5">GND</text>
<text x="58.9" y="102">GND</text>
<text x="189.4" y="109">GND</text>
<text x="52.6" y="121.2">VUSB</text>
<text x="105" y="125.5">GND</text>
<text x="173" y="125.5">3V3</text>
<text x="222.2" y="141.4">VCC</text>
<text x="100.1" y="150.2">3V3</text>
<text x="53.6" y="181.3">GND</text>
<text x="25.4" y="196.7">GND</text>
<text x="129.9" y="207.7">3V3</text>
<text x="278" y="206.3">VCC</text>
<text x="86.6" y="219">3V3</text>
<text x="199.8" y="217.3">GND</text>
<text x="25.4" y="244.9">GND</text>
<text x="129.5" y="242.6">GND</text>
<text x="199.8" y="245.5">GND</text>
<text x="277.6" y="240.9">GND</text>
<text x="78.3" y="248.4">GND</text>
</g>
<g font-size="4.2" fill="#00f">
<text x="392.5" y="265.7">3.1</text>
<text x="304" y="283">2023-06-05</text>
</g>
<g font-size="3.9" fill="#00f">
<text x="129.7" y="40.7">MOSI</text>
<text x="15.3" y="44.2">EN</text>
<text x="129.4" y="47.7">TX</text>
<text x="129.4" y="51.2">RX</text>
<text x="65.6" y="61.9">IN2</text>
<text x="65.8" y="65.2">IN1</text>
<text x="129.4" y="65.4">SCK</text>
<text x="129.4" y="62">MISO</text>
<text x="129.6" y="68.9">NSS</text>
<text x="192.9" y="67.1">EN</text>
<text x="63.7" y="76">RGB</text>
<text x="62" y="79.6">NRST</text>
<text x="129.5" y="82.6">IO0</text>
<text x="129.8" y="79.4">SW</text>
<text x="129.5" y="86.7">DIO0</text>
<text x="200" y="93.6">SW</text>
<text x="222.4" y="98.9">RGB</text>
<text x="205.3" y="129">IO0</text>
<text x="112.3" y="143">RX</text>
<text x="112.5" y="146.6">TX</text>
<text x="69.4" y="150.3">D+</text>
<text x="69.5" y="153.7">D-</text>
<text x="112.6" y="153.5">D+</text>
<text x="113.5" y="157.1">D-</text>
<text x="205.3" y="174.9">EN</text>
<text x="205.3" y="210">IN1</text>
<text x="12.8" y="215.4">MOSI</text>
<text x="12.8" y="211.9">MISO</text>
<text x="90.7" y="215.4">DIO0</text>
<text x="14.8" y="218.9">SCK</text>
<text x="12.6" y="226">NRST</text>
<text x="15.4" y="222.5">NSS</text>
<text x="205.3" y="238.2">IN2</text>
</g>
<g font-size="3.9" fill="#800">
<text x="250.5" y="261">TITLE:</text>
<text x="379.1" y="265.7">REV:</text>
<text x="287.4" y="275.2">Company:</text>
<text x="378.7" y="275.8">Sheet: 1/1</text>
<text x="287.4" y="282.9">Date:</text>
<text x="336.4" y="282.9">Drawn By: blametheotherkyle</text>
</g>
<g font-size="3.2" fill="#800">
<text x="41.6" y="6.8">1</text>
<text x="110.8" y="6.8">2</text>
<text x="179.9" y="6.8">3</text>
<text x="249.1" y="6.8">4</text>
<text x="318.2" y="6.8">5</text>
<text x="4.1" y="41.9">A</text>
<text x="405.9" y="41.9">A</text>
<text x="4.1" y="111.1">B</text>
<text x="405.9" y="111.1">B</text>
<text x="4.1" y="180.2">C</text>
<text x="405.9" y="180.2">C</text>
<text x="4.1" y="249.3">D</text>
<text x="405.9" y="249.3">D</text>
<text x="41.6" y="287.6">1</text>
<text x="110.8" y="287.6">2</text>
<text x="179.9" y="287.6">3</text>
<text x="249.1" y="287.6">4</text>
<text x="318.2" y="287.6">5</text>
</g>
<g font-size="3.2" fill="#000080">
<text x="169.4" y="21.2">AP2112K-3.3TRG1</text>
<text x="169.4" y="18.2">U4</text>
<text x="311.8" y="23.2">AO3401A</text>
<text x="311.8" y="20">Q3</text>
<text x="348.2" y="21.6">PWR</text>
<text x="348.2" y="24.7">SS-3235S-L1</text>
<text x="35.3" y="35.3">C2</text>
<text x="65.3" y="33.5">C1</text>
<text x="84.3" y="31.8">U2</text>
<text x="153.5" y="33.5">C7</text>
<text x="209.9" y="33.5">C8</text>
<text x="246.6" y="35.2">BH-AAA-B5AA005</text>
<text x="246.6" y="32">U5</text>
<text x="35.3" y="38.5">10uF</text>
<text x="48" y="40.2">10k</text>
<text x="48" y="37.1">R1</text>
<text x="65.3" y="36.7">10uF</text>
<text x="153.5" y="36.7">10uF</text>
<text x="209.9" y="36.7">10uF</text>
<text x="328.1" y="40.2">SS34</text>
<text x="328.1" y="37">D1</text>
<text x="163.6" y="58.5">RST</text>
<text x="316.1" y="57.9">100k</text>
<text x="316.1" y="54.7">R6</text>
<text x="366.9" y="60">C13</text>
<text x="163.6" y="61.7">TSC015A03518A</text>
<text x="366.9" y="63.2">10uF</text>
<text x="164.7" y="88.2">SS-3235S-L1</text>
<text x="164.7" y="85.1">MODE</text>
<text x="354.8" y="89.8">LED20</text>
<text x="244.1" y="93.5">WS2812B-2020</text>
<text x="244.1" y="90.4">LED1</text>
<text x="279.4" y="93.5">WS2812B-2020</text>
<text x="279.4" y="90.3">LED10</text>
<text x="314.7" y="93.5">WS2812B-2020</text>
<text x="314.7" y="90.4">LED11</text>
<text x="354.8" y="93.1">WS2812B-2020</text>
<text x="81" y="107.6">ESP32-WROOM-32E(16MB)</text>
<text x="244.1" y="112.9">WS2812B-2020</text>
<text x="244.1" y="109.8">LED2</text>
<text x="279.4" y="112.9">WS2812B-2020</text>
<text x="279.4" y="109.7">LED9</text>
<text x="314.7" y="112.9">WS2812B-2020</text>
<text x="314.7" y="109.8">LED12</text>
<text x="354.8" y="112.5">WS2812B-2020</text>
<text x="354.8" y="109.3">LED19</text>
<text x="142.5" y="117">C5</text>
<text x="17.3" y="121.7">U6</text>
<text x="142.5" y="120.2">100n</text>
<text x="142.5" y="130.5">U3</text>
<text x="244.1" y="129.2">LED3</text>
<text x="279.4" y="129.1">LED8</text>
<text x="314.7" y="129.2">LED13</text>
<text x="354.8" y="131.9">WS2812B-2020</text>
<text x="354.8" y="128.7">LED18</text>
<text x="66.7" y="136.1">R3</text>
<text x="142.5" y="133.6">CH340C</text>
<text x="177.8" y="135.7">10k</text>
<text x="177.8" y="132.5">R4</text>
<text x="244.1" y="132.3">WS2812B-2020</text>
<text x="279.4" y="132.3">WS2812B-2020</text>
<text x="314.7" y="132.3">WS2812B-2020</text>
<text x="66.7" y="139.3">5K1</text>
<text x="195.4" y="142.5">MMBT5551</text>
<text x="195.4" y="139.4">Q1</text>
<text x="244.1" y="148.6">LED4</text>
<text x="279.4" y="148.5">LED7</text>
<text x="314.7" y="148.6">LED14</text>
<text x="354.8" y="148.1">LED17</text>
<text x="244.1" y="151.7">WS2812B-2020</text>
<text x="279.4" y="151.7">WS2812B-2020</text>
<text x="314.7" y="151.7">WS2812B-2020</text>
<text x="354.8" y="151.3">WS2812B-2020</text>
<text x="66.7" y="160.4">5K1</text>
<text x="66.7" y="157.3">R2</text>
<text x="177.8" y="160.4">10k</text>
<text x="177.8" y="157.2">R5</text>
<text x="195.4" y="161.3">Q2</text>
<text x="20.5" y="162" transform="rotate(-90 20.5 162)">GT-USB-9047A</text>
<text x="195.4" y="164.4">MMBT5551</text>
<text x="279.4" y="167.9">LED6</text>
<text x="354.8" y="167.5">LED16</text>
<text x="244.1" y="171.1">WS2812B-2020</text>
<text x="244.1" y="168">LED5</text>
<text x="279.4" y="171.1">WS2812B-2020</text>
<text x="314.7" y="171.1">WS2812B-2020</text>
<text x="314.7" y="168">LED15</text>
<text x="354.8" y="170.7">WS2812B-2020</text>
<text x="54.3" y="202.3">DL-RFM95-915M</text>
<text x="54.3" y="199.1">U1</text>
<text x="175.9" y="201.4">BTN1</text>
<text x="102.7" y="208.1">RF1</text>
<text x="175.9" y="204.6">TSC015A03518A</text>
<text x="102" y="211.7">KH-SMA-K513-G</text>
<text x="137.6" y="227.2">10uF</text>
<text x="137.6" y="224">C3</text>
<text x="149.9" y="227.2">100nF</text>
<text x="149.9" y="224.1">C4</text>
<text x="254" y="225.4">1uF</text>
<text x="254" y="222.2">C6</text>
<text x="269.9" y="225.4">1uF</text>
<text x="269.9" y="222.2">C9</text>
<text x="285.8" y="225.4">1uF</text>
<text x="285.8" y="222.2">C10</text>
<text x="301.6" y="225.4">1uF</text>
<text x="301.6" y="222.2">C11</text>
<text x="317.5" y="225.4">1uF</text>
<text x="317.5" y="222.2">C12</text>
<text x="175.9" y="232.8">TSC015A03518A</text>
<text x="175.9" y="229.6">BTN2</text>
</g>
<g font-size="3.2" fill="#00f">
<text x="167.1" y="25">1</text>
<text x="167.1" y="28.5">2</text>
<text x="170.6" y="26.7">VIN</text>
<text x="187.3" y="26.7">VOUT</text>
<text x="197.7" y="25">5</text>
<text x="347.2" y="28.5">3</text>
<text x="366.9" y="28.5">6</text>
<text x="100.2" y="30.6" transform="rotate(-90 100.2 30.6)">39</text>
<text x="167.1" y="32">3</text>
<text x="170.6" y="30.3">GND</text>
<text x="170.6" y="33.8">EN</text>
<text x="191.7" y="33.8">NC</text>
<text x="197.7" y="32">4</text>
<text x="347.2" y="32">2</text>
<text x="366.9" y="32">5</text>
<text x="80.7" y="39.1">2</text>
<text x="84.2" y="40.9">3V3</text>
<text x="101.6" y="40.4" transform="rotate(-90 101.6 40.4)">GND</text>
<text x="109" y="40.9">IO23</text>
<text x="118.4" y="39.1">37</text>
<text x="347.2" y="39.1">1</text>
<text x="366.9" y="39.1">4</text>
<text x="80.7" y="42.6">3</text>
<text x="84.2" y="44.4">EN</text>
<text x="108.3" y="47.9">TXD0</text>
<text x="109" y="44.4">IO22</text>
<text x="118.4" y="46.1">35</text>
<text x="118.4" y="42.6">36</text>
<text x="80.7" y="49.7">5</text>
<text x="80.7" y="53.2">6</text>
<text x="84.2" y="51.4">SENSOR_VN</text>
<text x="108" y="51.4">RXD0</text>
<text x="118.4" y="53.2">33</text>
<text x="118.4" y="49.7">34</text>
<text x="80.7" y="56.7">7</text>
<text x="84.2" y="55">IO34</text>
<text x="84.2" y="58.5">IO35</text>
<text x="109" y="55">IO21</text>
<text x="112.3" y="58.5">NC</text>
<text x="118.4" y="56.7">32</text>
<text x="80.7" y="60.3">8</text>
<text x="80.7" y="63.8">9</text>
<text x="84.2" y="62">IO32</text>
<text x="84.2" y="65.5">IO33</text>
<text x="109" y="65.5">IO18</text>
<text x="109" y="62">IO19</text>
<text x="118.4" y="63.8">30</text>
<text x="118.4" y="60.3">31</text>
<text x="163.8" y="65.5">1</text>
<text x="176.4" y="65.5">4</text>
<text x="78.7" y="67.3">10</text>
<text x="78.7" y="70.8">11</text>
<text x="84.2" y="69.1">IO25</text>
<text x="111" y="69.1">IO5</text>
<text x="118.4" y="70.8">28</text>
<text x="118.4" y="67.3">29</text>
<text x="78.7" y="74.4">12</text>
<text x="78.7" y="77.9">13</text>
<text x="84.2" y="72.6">IO26</text>
<text x="84.2" y="76.1">IO27</text>
<text x="109" y="76.1">IO16</text>
<text x="109" y="72.6">IO17</text>
<text x="118.4" y="77.9">26</text>
<text x="118.4" y="74.4">27</text>
<text x="163.8" y="72.6">2</text>
<text x="176.4" y="72.6">3</text>
<text x="78.7" y="81.4">14</text>
<text x="84.2" y="79.7">IO14</text>
<text x="84.2" y="83.2">IO12</text>
<text x="111" y="83.2">IO0</text>
<text x="111" y="79.7">IO4</text>
<text x="118.4" y="81.4">25</text>
<text x="78.7" y="88.5">16</text>
<text x="111" y="86.7">IO2</text>
<text x="118.4" y="88.5">23</text>
<text x="118.4" y="84.9">24</text>
<text x="78.7" y="92">17</text>
<text x="78.7" y="95.5">18</text>
<text x="84.2" y="90.2">IO13</text>
<text x="84.2" y="93.8">NC</text>
<text x="109" y="90.2">IO15</text>
<text x="112.3" y="93.8">NC</text>
<text x="118.4" y="95.5">21</text>
<text x="118.4" y="92">22</text>
<text x="163.8" y="92">3</text>
<text x="163.8" y="95.5">2</text>
<text x="183.4" y="92">6</text>
<text x="183.4" y="95.5">5</text>
<text x="78.7" y="99.1">19</text>
<text x="84.2" y="97.3">NC</text>
<text x="84.2" y="100.8">NC</text>
<text x="112.3" y="100.8">NC</text>
<text x="112.3" y="97.3">NC</text>
<text x="118.4" y="99.1">20</text>
<text x="243" y="97.3">3</text>
<text x="246.5" y="99.1">DI</text>
<text x="263" y="100.8">1</text>
<text x="278.3" y="97.3">1</text>
<text x="281.8" y="99.1">DO</text>
<text x="298.3" y="100.8">3</text>
<text x="313.5" y="97.3">3</text>
<text x="317" y="99.1">DI</text>
<text x="333.6" y="100.8">1</text>
<text x="348.8" y="97.3">1</text>
<text x="352.3" y="99.1">DO</text>
<text x="368.8" y="100.8">3</text>
<text x="163.8" y="102.6">1</text>
<text x="183.4" y="102.6">4</text>
<text x="256.6" y="102.6">DO</text>
<text x="293" y="102.6">DI</text>
<text x="327.1" y="102.6">DO</text>
<text x="363.6" y="102.6">DI</text>
<text x="243" y="116.7">3</text>
<text x="246.5" y="118.5">DI</text>
<text x="278.3" y="116.7">1</text>
<text x="281.8" y="118.5">DO</text>
<text x="313.5" y="116.7">3</text>
<text x="317" y="118.5">DI</text>
<text x="348.8" y="116.7">1</text>
<text x="352.3" y="118.5">DO</text>
<text x="27.9" y="124.1" transform="rotate(-90 27.9 124.1)">14</text>
<text x="31.4" y="124.1" transform="rotate(-90 31.4 124.1)">12</text>
<text x="256.6" y="122">DO</text>
<text x="263" y="120.2">1</text>
<text x="293" y="122">DI</text>
<text x="298.3" y="120.2">3</text>
<text x="327.1" y="122">DO</text>
<text x="333.6" y="120.2">1</text>
<text x="363.6" y="122">DI</text>
<text x="368.8" y="120.2">3</text>
<text x="29.3" y="128.8" transform="rotate(-90 29.3 128.8)">14</text>
<text x="32.8" y="128.8" transform="rotate(-90 32.8 128.8)">12</text>
<text x="44.3" y="130.8">A1B12</text>
<text x="34" y="136.1">VBUS</text>
<text x="35.5" y="132.6">GND</text>
<text x="44.3" y="134.3">A4B9</text>
<text x="44.3" y="137.9">B8</text>
<text x="130.3" y="137.9">1</text>
<text x="243" y="136.1">3</text>
<text x="246.5" y="137.9">DI</text>
<text x="278.3" y="136.1">1</text>
<text x="281.8" y="137.9">DO</text>
<text x="313.5" y="136.1">3</text>
<text x="317" y="137.9">DI</text>
<text x="348.8" y="136.1">1</text>
<text x="352.3" y="137.9">DO</text>
<text x="34.1" y="139.6">SBU2</text>
<text x="36.3" y="143.2">CC1</text>
<text x="44.3" y="141.4">A5</text>
<text x="130.3" y="141.4">2</text>
<text x="134.8" y="142.8">TXD</text>
<text x="134.8" y="139.3">GND</text>
<text x="146.3" y="142.8">R232</text>
<text x="155.2" y="141.4">15</text>
<text x="256.6" y="141.4">DO</text>
<text x="263" y="139.6">1</text>
<text x="293" y="141.4">DI</text>
<text x="298.3" y="139.6">3</text>
<text x="327.1" y="141.4">DO</text>
<text x="333.6" y="139.6">1</text>
<text x="363.6" y="141.4">DI</text>
<text x="368.8" y="139.6">3</text>
<text x="36" y="146.7">DN2</text>
<text x="44.3" y="148.4">A6</text>
<text x="44.3" y="144.9">B7</text>
<text x="130.3" y="148.4">4</text>
<text x="130.3" y="144.9">3</text>
<text x="134.8" y="149.9">V3</text>
<text x="134.8" y="146.3">RXD</text>
<text x="145.3" y="149.9">DTR#</text>
<text x="145.6" y="146.3">RTS#</text>
<text x="155.2" y="144.9">14</text>
<text x="155.2" y="148.4">13</text>
<text x="36" y="153.7">DN1</text>
<text x="36.4" y="150.2">DP1</text>
<text x="44.3" y="152">A7</text>
<text x="44.3" y="155.5">B6</text>
<text x="130.3" y="155.5">6</text>
<text x="130.3" y="152">5</text>
<text x="134.8" y="153.4">D+</text>
<text x="144.8" y="153.4">DCD#</text>
<text x="155.2" y="152">12</text>
<text x="155.2" y="155.5">11</text>
<text x="243" y="155.5">3</text>
<text x="278.3" y="155.5">1</text>
<text x="313.5" y="155.5">3</text>
<text x="348.8" y="155.5">1</text>
<text x="34.1" y="160.8">SBU1</text>
<text x="36.4" y="157.3">DP2</text>
<text x="44.3" y="159">A8</text>
<text x="130.3" y="159">7</text>
<text x="134.8" y="160.4">NC.</text>
<text x="134.8" y="156.9">D-</text>
<text x="145.1" y="160.4">DSR#</text>
<text x="148.4" y="156.9">RI#</text>
<text x="155.2" y="159">10</text>
<text x="246.5" y="157.3">DI</text>
<text x="256.6" y="160.8">DO</text>
<text x="263" y="159">1</text>
<text x="281.8" y="157.3">DO</text>
<text x="293" y="160.8">DI</text>
<text x="298.3" y="159">3</text>
<text x="317" y="157.3">DI</text>
<text x="327.1" y="160.8">DO</text>
<text x="333.6" y="159">1</text>
<text x="352.3" y="157.3">DO</text>
<text x="363.6" y="160.8">DI</text>
<text x="368.8" y="159">3</text>
<text x="34" y="167.9">VBUS</text>
<text x="36.3" y="164.3">CC2</text>
<text x="44.3" y="162.6">B5</text>
<text x="44.3" y="166.1">A9B4</text>
<text x="130.3" y="162.6">8</text>
<text x="134.8" y="164">NC.</text>
<text x="145.6" y="164">CTS#</text>
<text x="157" y="162.6">9</text>
<text x="35.5" y="171.4">GND</text>
<text x="44.3" y="169.6">A12B1</text>
<text x="27.9" y="179.3" transform="rotate(-90 27.9 179.3)">15</text>
<text x="29.3" y="174.6" transform="rotate(-90 29.3 174.6)">15</text>
<text x="31.4" y="179.3" transform="rotate(-90 31.4 179.3)">13</text>
<text x="32.8" y="174.6" transform="rotate(-90 32.8 174.6)">13</text>
<text x="243" y="174.9">3</text>
<text x="246.5" y="176.7">DI</text>
<text x="263" y="178.4">1</text>
<text x="278.3" y="174.9">1</text>
<text x="281.8" y="176.7">DO</text>
<text x="298.3" y="178.4">3</text>
<text x="313.5" y="174.9">3</text>
<text x="317" y="176.7">DI</text>
<text x="333.6" y="178.4">1</text>
<text x="348.8" y="174.9">1</text>
<text x="352.3" y="176.7">DO</text>
<text x="368.8" y="178.4">3</text>
<text x="256.6" y="180.2">DO</text>
<text x="293" y="180.2">DI</text>
<text x="327.1" y="180.2">DO</text>
<text x="363.6" y="180.2">DI</text>
<text x="36.8" y="206.7">1</text>
<text x="41.3" y="208.1">GND</text>
<text x="63.3" y="208.1">DIO2</text>
<text x="74.1" y="206.7">16</text>
<text x="176.1" y="208.4">1</text>
<text x="188.7" y="208.4">4</text>
<text x="36.8" y="210.2">2</text>
<text x="36.8" y="213.7">3</text>
<text x="41.3" y="211.6">MISO</text>
<text x="41.3" y="215.1">MOSI</text>
<text x="63.3" y="215.1">DIO0</text>
<text x="63.3" y="211.6">DIO1</text>
<text x="74.1" y="213.7">14</text>
<text x="74.1" y="210.2">15</text>
<text x="176.1" y="215.5">2</text>
<text x="188.7" y="215.5">3</text>
<text x="36.8" y="217.2">4</text>
<text x="36.8" y="220.8">5</text>
<text x="41.3" y="218.7">SCK</text>
<text x="65" y="218.7">VCC</text>
<text x="74.1" y="220.8">12</text>
<text x="74.1" y="217.2">13</text>
<text x="114.3" y="219.4" transform="rotate(-90 114.3 219.4)">1</text>
<text x="117.8" y="219.4" transform="rotate(-90 117.8 219.4)">2</text>
<text x="36.8" y="224.3">6</text>
<text x="36.8" y="227.8">7</text>
<text x="41.3" y="222.2">NSS</text>
<text x="41.3" y="225.7">RST</text>
<text x="63.3" y="225.7">DIO3</text>
<text x="63.3" y="222.2">DIO4</text>
<text x="74.1" y="227.8">10</text>
<text x="74.1" y="224.3">11</text>
<text x="36.8" y="231.4">8</text>
<text x="41.3" y="229.2">DIO5</text>
<text x="41.3" y="232.8">GND</text>
<text x="64.3" y="229.2">GND</text>
<text x="65.1" y="232.8">ANT</text>
<text x="74.1" y="231.4">9</text>
<text x="103.8" y="231.4">5</text>
<text x="108.3" y="232.8">IN</text>
<text x="115.7" y="229.1" transform="rotate(-90 115.7 229.1)">GND</text>
<text x="119.2" y="229.1" transform="rotate(-90 119.2 229.1)">GND</text>
<text x="176.1" y="236.6">1</text>
<text x="188.7" y="236.6">4</text>
<text x="115.7" y="241.6" transform="rotate(-90 115.7 241.6)">GND</text>
<text x="119.2" y="241.6" transform="rotate(-90 119.2 241.6)">GND</text>
<text x="176.1" y="243.7">2</text>
<text x="188.7" y="243.7">3</text>
<text x="114.3" y="246.1" transform="rotate(-90 114.3 246.1)">4</text>
<text x="117.8" y="246.1" transform="rotate(-90 117.8 246.1)">3</text>
</g>
<g font-size="3.2">
<text x="80.7" y="35.6">1</text>
<text x="118.4" y="35.6">38</text>
<text x="84.2" y="37.3">GND</text>
<text x="109.6" y="37.3">GND</text>
<text x="243.2" y="39.1">4</text>
<text x="252.2" y="39.1">3</text>
<text x="243.2" y="46.1">5</text>
<text x="252.2" y="46.1">2</text>
<text x="243.2" y="53.2">6</text>
<text x="252.2" y="53.2">1</text>
<text x="78.7" y="84.9">15</text>
<text x="84.2" y="86.7">GND</text>
<text x="254.2" y="99.1">GND</text>
<text x="263" y="97.3">2</text>
<text x="278.3" y="100.8">2</text>
<text x="324.8" y="99.1">GND</text>
<text x="333.6" y="97.3">2</text>
<text x="348.8" y="100.8">2</text>
<text x="281.8" y="102.6">GND</text>
<text x="352.3" y="102.6">GND</text>
<text x="254.2" y="118.5">GND</text>
<text x="263" y="116.7">2</text>
<text x="324.8" y="118.5">GND</text>
<text x="333.6" y="116.7">2</text>
<text x="278.3" y="120.2">2</text>
<text x="281.8" y="122">GND</text>
<text x="348.8" y="120.2">2</text>
<text x="352.3" y="122">GND</text>
<text x="254.2" y="137.9">GND</text>
<text x="263" y="136.1">2</text>
<text x="324.8" y="137.9">GND</text>
<text x="333.6" y="136.1">2</text>
<text x="278.3" y="139.6">2</text>
<text x="281.8" y="141.4">GND</text>
<text x="348.8" y="139.6">2</text>
<text x="352.3" y="141.4">GND</text>
<text x="263" y="155.5">2</text>
<text x="333.6" y="155.5">2</text>
<text x="254.2" y="157.3">GND</text>
<text x="278.3" y="159">2</text>
<text x="281.8" y="160.8">GND</text>
<text x="324.8" y="157.3">GND</text>
<text x="348.8" y="159">2</text>
<text x="352.3" y="160.8">GND</text>
<text x="254.2" y="176.7">GND</text>
<text x="263" y="174.9">2</text>
<text x="278.3" y="178.4">2</text>
<text x="324.8" y="176.7">GND</text>
<text x="333.6" y="174.9">2</text>
<text x="348.8" y="178.4">2</text>
<text x="281.8" y="180.2">GND</text>
<text x="352.3" y="180.2">GND</text>
</g>
<g font-size="3.2" fill="#f00">
<text x="80.7" y="46.1">4</text>
<text x="84.2" y="47.9">SENSOR_VP</text>
<text x="243" y="100.8">4</text>
<text x="289.7" y="99.1">VDD</text>
<text x="298.3" y="97.3">4</text>
<text x="313.5" y="100.8">4</text>
<text x="360.3" y="99.1">VDD</text>
<text x="368.8" y="97.3">4</text>
<text x="246.5" y="102.6">VDD</text>
<text x="317" y="102.6">VDD</text>
<text x="289.7" y="118.5">VDD</text>
<text x="298.3" y="116.7">4</text>
<text x="360.3" y="118.5">VDD</text>
<text x="368.8" y="116.7">4</text>
<text x="243" y="120.2">4</text>
<text x="246.5" y="122">VDD</text>
<text x="313.5" y="120.2">4</text>
<text x="317" y="122">VDD</text>
<text x="155.2" y="137.9">16</text>
<text x="289.7" y="137.9">VDD</text>
<text x="298.3" y="136.1">4</text>
<text x="360.3" y="137.9">VDD</text>
<text x="368.8" y="136.1">4</text>
<text x="147.9" y="139.3">VCC</text>
<text x="243" y="139.6">4</text>
<text x="246.5" y="141.4">VDD</text>
<text x="313.5" y="139.6">4</text>
<text x="317" y="141.4">VDD</text>
<text x="298.3" y="155.5">4</text>
<text x="368.8" y="155.5">4</text>
<text x="243" y="159">4</text>
<text x="246.5" y="160.8">VDD</text>
<text x="289.7" y="157.3">VDD</text>
<text x="313.5" y="159">4</text>
<text x="317" y="160.8">VDD</text>
<text x="360.3" y="157.3">VDD</text>
<text x="243" y="178.4">4</text>
<text x="289.7" y="176.7">VDD</text>
<text x="298.3" y="174.9">4</text>
<text x="313.5" y="178.4">4</text>
<text x="360.3" y="176.7">VDD</text>
<text x="368.8" y="174.9">4</text>
<text x="246.5" y="180.2">VDD</text>
<text x="317" y="180.2">VDD</text>
</g>
</svg>
